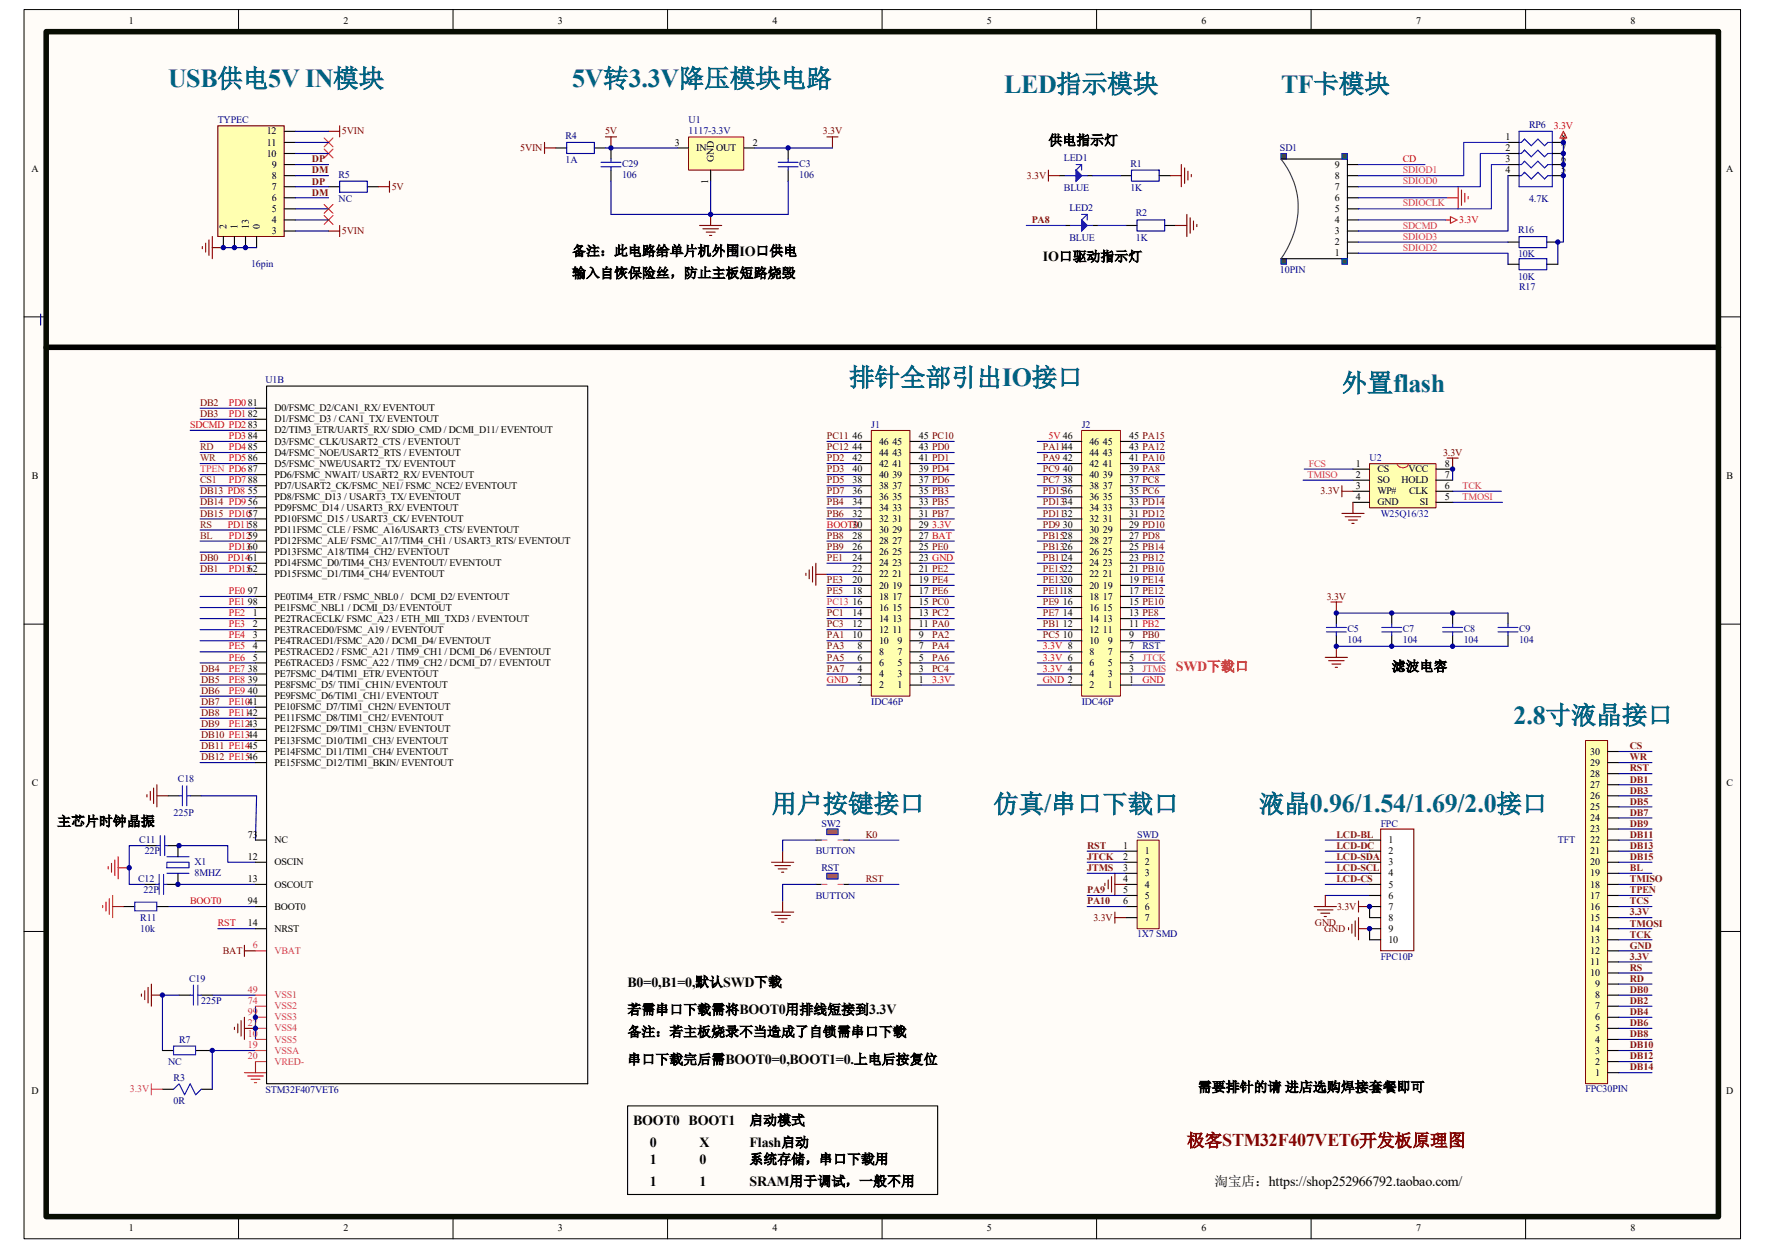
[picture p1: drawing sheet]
<svg xmlns="http://www.w3.org/2000/svg" width="297mm" height="210mm" viewBox="0 0 297 210" stroke-linecap="round" stroke-linejoin="round" font-family="sans-serif">
<path d="M4.1 1.6h288.8v206.8h-288.8z" fill="#fffcf8"/>
<path d="M4 1.6h288.9v206.8h-288.9z" fill="none" stroke="#000" stroke-width=".17"/>
<path d="M7.8 5.4h281.4v199.3h-281.4z" fill="#fffcf8"/>
<g fill="none" stroke="#000" stroke-width=".17">
<path d="M7.8 5.3h281.4v199.4h-281.4zM40.1 1.6v3.7M76.2 1.6v3.7M112.3 1.6v3.7M148.4 1.6v3.7M184.5 1.6v3.7M220.6 1.6v3.7M256.7 1.6v3.7M4 53.3h3.8M289.2 53.3h3.7M4 105h3.8M289.2 105h3.7"/>
<path d="M4 156.7h3.8M289.2 156.7h3.7M40.1 204.7v3.7M76.2 204.7v3.7M112.3 204.7v3.7M148.4 204.7v3.7M184.5 204.7v3.7M220.6 204.7v3.7M256.7 204.7v3.7"/>
</g>
<path d="M57.2 30.5h4.6v1.9h-4.6zM6.8 52.8v1.9M7.8 53.8v1.8" fill="none" stroke="#000080" stroke-width=".19"/>
<path d="M7.8 58.4h281.4" fill="none" stroke="#000" stroke-width=".93"/>
<path d="M7.8 5.3h281.4v199.4h-281.4z" fill="none" stroke="#080d02" stroke-width=".93"/>
<path d="M55.3 31.4h1.9M61.8 31.4h1.9" fill="none" stroke="#000" stroke-width=".19"/>
<path d="M55.3 38.9h1.9M57.2 37.9v1.9" fill="none" stroke="#800000" stroke-width=".19"/>
<path d="M36.7 21.2h11.1v18.6h-11.1z" fill-rule="evenodd" fill="#ffffb0" stroke="#800000" stroke-width=".19"/>
<g fill="none" stroke="#000" stroke-width=".19">
<path d="M37.6 39.8v1.9M39.4 39.8v1.9M41.3 39.8v1.9M43.2 39.8v1.9M47.8 38.9h1.9M47.8 37h1.9M47.8 35.1h1.9M47.8 33.3h1.9M47.8 31.4h1.9M47.8 29.6h1.9M47.8 27.7h1.9M47.8 25.8h1.9"/>
<path d="M47.8 24h1.9M47.8 22.1h1.9"/>
</g>
<path d="M35.7 39.8v3.7M55.3 22.1h1.9M57.2 21.2v1.8M63.7 31.4h1.8M65.5 30.5v1.9M34 41.5v.4M34.6 40.9v1.5M35.2 40.4v2.6M35.7 41.7h1.9" fill="none" stroke="#800000" stroke-width=".19"/>
<path d="M54.5 36.3l1.5 1.5M54.5 34.4l1.5 1.5M54.5 25.1l1.5 1.5M54.5 23.2l1.5 1.5M56 36.3l-1.5 1.5M56 34.4l-1.5 1.5M56 25.1l-1.5 1.5M56 23.2l-1.5 1.5" fill="none" stroke="#f00" stroke-width=".17"/>
<path d="M49.7 22.1h5.6M49.7 24h5.6M49.7 25.8h5.6M49.7 27.7h5.6M49.7 29.6h5.6M49.7 31.4h5.6M49.7 33.3h5.6M49.7 35.1h5.6M49.7 37h5.6M49.7 38.9h5.6M37.6 41.7h5.6" fill="none" stroke="#000080" stroke-width=".19"/>
<path d="M115.9 23.1h9.3v5.5h-9.3z" fill="#ffffb0"/>
<path d="M115.9 23.1h9.3v5.5h-9.3z" fill="none" stroke="#800000" stroke-width=".17"/>
<g fill="none" stroke="#000" stroke-width=".19">
<path d="M93.5 24.9h1.9M100 24.9h1.9M102.8 24.9v1.9M102.8 28.6v1.9M114 24.9h1.9M119.6 28.6v1.9M125.2 24.9h1.8M132.6 24.9v1.9M132.6 28.6v1.9M178.3 29.6h.9M179.2 37.9h.9M182.9 29.6h1"/>
<path d="M183.9 37.9h.9M188.5 29.6h1.9M189.5 37.9h1.8M195.1 29.6h1.8M196 37.9h1.8M105.6 186.1h52.2v14.9h-52.2z"/>
</g>
<g fill="none" stroke="#00f" stroke-width=".19">
<path d="M101.1 28.1h3.4M101.1 27.3h3.4M101.9 24.9h12.1M102.8 26.8v.5M102.8 28.1v.5M102.8 30.5v5.6M127 24.9h13.1M130.9 28.1h3.4M130.9 27.3h3.4M132.6 26.8v.5M132.6 28.1v.5M132.6 30.5v5.6"/>
<path d="M172.7 37.9h6.5M179.2 29.6h3.7M180.1 37.9h3.8M181.1 28.6l.9 1-.9 .9zM181.1 27.7h.9l-.9 .9M182 37l.9 .9-.9 1zM182 36.1h.9l-.9 .9M182 27.7v.9M182.9 36.1v.9M183.9 29.6h4.6M184.8 37.9h4.7"/>
</g>
<g fill="none" stroke="#800000" stroke-width=".19">
<path d="M91.6 24v1.8M91.6 24.9h1.9M101.9 23h1.8M102.8 23v1.9M117.7 37.9h3.7M118.3 38.5h2.6M118.8 39.1h1.5M119.4 39.6h.4M119.6 36.1v1.8M139.1 23h1.9M140.1 23v1.9M176.4 29.6h1.9"/>
<path d="M176.4 28.6v1.9M196.9 29.6h1.9M197.8 37.9h1.9M198.8 27.7v3.7M199.3 28.3v2.6M199.7 36.1v3.7M199.9 28.8v1.5M200.3 36.6v2.6M200.5 29.4v.3M200.8 37.2v1.5M201.4 37.8v.3"/>
</g>
<path d="M95.4 24h4.6v1.8h-4.6zM102.8 36.1h29.8M119.6 30.5v5.6M190.4 28.6h4.7v1.9h-4.7zM191.3 37h4.7v1.9h-4.7z" fill="none" stroke="#000080" stroke-width=".19"/>
<g fill="#00f" stroke="#00f" stroke-width=".17">
<path d="M182 37l.9 .9-.9 1z"/>
<path d="M181.1 28.6l.9 1-.9 .9z"/>
</g>
<path d="M266.8 124.6h3.7v57.8h-3.7z" fill="#ffffb0"/>
<path d="M266.8 124.6h3.7v57.8h-3.7z" fill="none" stroke="#800000" stroke-width=".17"/>
<g fill="none" stroke="#000" stroke-width=".19">
<path d="M270.5 139.5h1.9M270.5 137.6h1.9M270.5 135.8h1.9M270.5 133.9h1.9M270.5 132h1.9M270.5 130.2h1.9M270.5 128.3h1.9M270.5 126.5h1.9M270.5 160h1.9M270.5 158.1h1.9M270.5 156.3h1.9M270.5 154.4h1.9"/>
<path d="M270.5 152.5h1.9M270.5 150.7h1.9M270.5 148.8h1.9M270.5 147h1.9M270.5 145.1h1.9M270.5 143.2h1.9M270.5 141.4h1.9M270.5 178.6h1.9M270.5 176.8h1.9M270.5 174.9h1.9M270.5 173h1.9M270.5 171.2h1.9"/>
<path d="M270.5 169.3h1.9M270.5 167.5h1.9M270.5 165.6h1.9M270.5 163.7h1.9M270.5 161.9h1.9M270.5 180.5h1.9"/>
</g>
<g fill="none" stroke="#000080" stroke-width=".19">
<path d="M272.4 139.5h5.6M272.4 137.6h5.6M272.4 135.8h5.6M272.4 133.9h5.6M272.4 132h5.6M272.4 130.2h5.6M272.4 128.3h5.6M272.4 126.5h5.6M272.4 160h5.6M272.4 158.1h5.6M272.4 156.3h5.6M272.4 154.4h5.6"/>
<path d="M272.4 152.5h5.6M272.4 150.7h5.6M272.4 148.8h5.6M272.4 147h5.6M272.4 145.1h5.6M272.4 143.2h5.6M272.4 141.4h5.6M272.4 178.6h5.6M272.4 176.8h5.6M272.4 174.9h5.6M272.4 173h5.6M272.4 171.2h5.6"/>
<path d="M272.4 169.3h5.6M272.4 167.5h5.6M272.4 165.6h5.6M272.4 163.7h5.6M272.4 161.9h5.6M272.4 180.5h5.6"/>
</g>
<g fill="#00bf00" stroke="#00f" stroke-width=".17">
<path d="M215.6 25.8h.9v1h-.9z" fill-rule="evenodd"/>
<path d="M215.6 43.5h.9v1h-.9z" fill-rule="evenodd"/>
</g>
<path d="M215.6 26.8h11.1v16.7h-11.1M226.7 38.9h1.9M226.7 37h1.9M226.7 35.1h1.9M226.7 33.3h1.9M226.7 31.4h1.9M226.7 29.6h1.9M226.7 27.7h1.9M226.7 42.6h1.9M226.7 40.7h1.9" fill="none" stroke="#000" stroke-width=".19"/>
<path d="M215.6 26.8a13.7 13.7 0 0 1 .5 15.9l-.5 .8" fill="none" stroke="#323543" stroke-width=".19"/>
<g fill="#00bf00" stroke="#00f" stroke-width=".17">
<path d="M225.8 43.5h.9v1h-.9z" fill-rule="evenodd"/>
<path d="M225.8 25.8h.9v1h-.9z" fill-rule="evenodd"/>
</g>
<path d="M224.9 103.2v1.8M224.9 106.9v1.9M234.2 103.2v1.8M234.2 106.9v1.9M244.4 103.2v1.8M244.4 106.9v1.9M253.8 103.2v1.8M253.8 106.9v1.9" fill="none" stroke="#000" stroke-width=".19"/>
<g fill="none" stroke="#00f" stroke-width=".19">
<path d="M223.2 106.3h3.3M223.2 105.6h3.3M224.9 105v.6M224.9 106.3v.6M224.9 103.2h28.9M224.9 108.8h28.9M232.5 106.3h3.4M232.5 105.6h3.4M234.2 105v.6M234.2 106.3v.6M242.8 106.3h3.3M242.8 105.6h3.3"/>
<path d="M244.4 105v.6M244.4 106.3v.6M252.1 106.3h3.3M252.1 105.6h3.3M253.8 105v.6M253.8 106.3v.6"/>
</g>
<path d="M135.6 96.5v.3M136.2 95.9v1.5M136.7 95.3v2.6M137.3 94.8v3.7M137.3 96.6h1.8M223 110.6h3.7M223.6 111.2h2.6M223.9 101.3h1.9M224.1 111.7h1.5M224.7 112.3h.4M224.9 101.3v1.9M224.9 108.8v1.8" fill="none" stroke="#800000" stroke-width=".19"/>
<path d="M146.6 72.5h6.5v44.6h-6.5z" fill="#ffffb0"/>
<path d="M146.6 72.4h6.5v44.7h-6.5z" fill="none" stroke="#800000" stroke-width=".17"/>
<g fill="none" stroke="#000" stroke-width=".19">
<path d="M144.7 79.9h1.9M144.7 78h1.9M144.7 76.1h1.9M144.7 74.3h1.9M153.1 79.9h1.9M153.1 78h1.9M153.1 76.1h1.9M153.1 74.3h1.9M144.7 98.5h1.9M144.7 96.6h1.9M144.7 94.8h1.9M144.7 92.9h1.9"/>
<path d="M144.7 91.1h1.9M144.7 89.2h1.9M144.7 87.3h1.9M144.7 85.5h1.9M144.7 83.6h1.9M144.7 81.7h1.9M153.1 98.5h1.9M153.1 96.6h1.9M153.1 94.8h1.9M153.1 92.9h1.9M153.1 91.1h1.9M153.1 89.2h1.9"/>
<path d="M153.1 87.3h1.9M153.1 85.5h1.9M153.1 83.6h1.9M153.1 81.7h1.9M144.7 115.3h1.9M144.7 113.4h1.9M144.7 111.5h1.9M144.7 109.7h1.9M144.7 107.8h1.9M144.7 106h1.9M144.7 104.1h1.9M144.7 102.2h1.9"/>
<path d="M144.7 100.4h1.9M153.1 115.3h1.9M153.1 113.4h1.9M153.1 111.5h1.9M153.1 109.7h1.9M153.1 107.8h1.9M153.1 106h1.9M153.1 104.1h1.9M153.1 102.2h1.9M153.1 100.4h1.9"/>
</g>
<path d="M182 72.5h6.5v44.6h-6.5z" fill="#ffffb0"/>
<path d="M182 72.4h6.5v44.7h-6.5z" fill="none" stroke="#800000" stroke-width=".17"/>
<g fill="none" stroke="#000" stroke-width=".19">
<path d="M180.1 79.9h1.9M180.1 78h1.9M180.1 76.1h1.9M180.1 74.3h1.9M188.5 79.9h1.9M188.5 78h1.9M188.5 76.1h1.9M188.5 74.3h1.9M180.1 98.5h1.9M180.1 96.6h1.9M180.1 94.8h1.9M180.1 92.9h1.9"/>
<path d="M180.1 91.1h1.9M180.1 89.2h1.9M180.1 87.3h1.9M180.1 85.5h1.9M180.1 83.6h1.9M180.1 81.7h1.9M188.5 98.5h1.9M188.5 96.6h1.9M188.5 94.8h1.9M188.5 92.9h1.9M188.5 91.1h1.9M188.5 89.2h1.9"/>
<path d="M188.5 87.3h1.9M188.5 85.5h1.9M188.5 83.6h1.9M188.5 81.7h1.9M180.1 115.3h1.9M180.1 113.4h1.9M180.1 111.5h1.9M180.1 109.7h1.9M180.1 107.8h1.9M180.1 106h1.9M180.1 104.1h1.9M180.1 102.2h1.9"/>
<path d="M180.1 100.4h1.9M188.5 115.3h1.9M188.5 113.4h1.9M188.5 111.5h1.9M188.5 109.7h1.9M188.5 107.8h1.9M188.5 106h1.9M188.5 104.1h1.9M188.5 102.2h1.9M188.5 100.4h1.9"/>
</g>
<g fill="none" stroke="#000080" stroke-width=".19">
<path d="M139.1 78h5.6M139.1 79.9h5.6M139.1 74.3h5.6M139.1 76.1h5.6M155 78h5.6M155 79.9h5.6M155 74.3h5.6M155 76.1h5.6M174.6 78h5.5M174.6 79.9h5.5M174.6 74.3h5.5M174.6 76.1h5.5"/>
<path d="M190.4 78h5.6M190.4 79.9h5.6M190.4 74.3h5.6M190.4 76.1h5.6M139.1 85.5h5.6M139.1 91.1h5.6M139.1 89.2h5.6M139.1 87.3h5.6M139.1 98.5h5.6M139.1 96.6h5.6M139.1 94.8h5.6M139.1 92.9h5.6"/>
<path d="M139.1 83.6h5.6M139.1 81.7h5.6M155 85.5h5.6M155 91.1h5.6M155 89.2h5.6M155 87.3h5.6M155 98.5h5.6M155 96.6h5.6M155 94.8h5.6M155 92.9h5.6M155 83.6h5.6M155 81.7h5.6"/>
<path d="M174.6 85.5h5.5M174.6 91.1h5.5M174.6 89.2h5.5M174.6 87.3h5.5M174.6 98.5h5.5M174.6 96.6h5.5M174.6 94.8h5.5M174.6 92.9h5.5M174.6 83.6h5.5M174.6 81.7h5.5M190.4 85.5h5.6M190.4 91.1h5.6"/>
<path d="M190.4 89.2h5.6M190.4 87.3h5.6M190.4 98.5h5.6M190.4 96.6h5.6M190.4 94.8h5.6M190.4 92.9h5.6M190.4 83.6h5.6M190.4 81.7h5.6M139.1 111.5h5.6M139.1 109.7h5.6M139.1 113.4h5.6M139.1 115.3h5.6"/>
<path d="M139.1 100.4h5.6M139.1 102.2h5.6M139.1 107.8h5.6M139.1 106h5.6M139.1 104.1h5.6M155 111.5h5.6M155 109.7h5.6M155 113.4h5.6M155 115.3h5.6M155 100.4h5.6M155 102.2h5.6M155 107.8h5.6"/>
<path d="M155 106h5.6M155 104.1h5.6M174.6 111.5h5.5M174.6 109.7h5.5M174.6 113.4h5.5M174.6 115.3h5.5M174.6 100.4h5.5M174.6 102.2h5.5M174.6 107.8h5.5M174.6 106h5.5M174.6 104.1h5.5M190.4 111.5h5.6"/>
<path d="M190.4 109.7h5.6M190.4 113.4h5.6M190.4 115.3h5.6M190.4 100.4h5.6M190.4 102.2h5.6M190.4 107.8h5.6M190.4 106h5.6M190.4 104.1h5.6"/>
</g>
<path d="M139.1 139.5h1.9v.9h-1.9z" fill="none" stroke="#bf00bf" stroke-width=".19"/>
<path d="M139.1 139.5h1.9v.9h-1.9z" fill-rule="evenodd" fill="#bfbf00" stroke="#00f" stroke-width=".17"/>
<path d="M137.3 141.4h.9M141.9 141.4h1" fill="none" stroke="#000" stroke-width=".19"/>
<path d="M138.2 141.4h.9M139.1 147h1.9v.9h-1.9zM141 141.4h.9" fill="none" stroke="#bf00bf" stroke-width=".19"/>
<path d="M129.8 145.1h3.8M130.4 145.7h2.6M130.9 146.2h1.5M131.5 146.8h.4M131.7 143.2v1.9" fill="none" stroke="#800000" stroke-width=".19"/>
<path d="M142.9 141.4h8.4" fill="none" stroke="#00f" stroke-width=".19"/>
<path d="M137.3 141.4h-5.6v1.8" fill="none" stroke="#000080" stroke-width=".19"/>
<path d="M139.1 147h1.9v.9h-1.9z" fill-rule="evenodd" fill="#bfbf00" stroke="#00f" stroke-width=".17"/>
<path d="M253.8 24h1.8M253.8 25.8h1.8M253.8 27.7h1.8M253.8 29.6h1.8M261.2 24h1.9M261.2 25.8h1.9M261.2 27.7h1.9M261.2 29.6h1.9M137.3 148.8h.9M141.9 148.8h1" fill="none" stroke="#000" stroke-width=".19"/>
<path d="M138.2 148.8h.9M141 148.8h.9" fill="none" stroke="#bf00bf" stroke-width=".19"/>
<path d="M129.8 153.5h3.8M130.4 154h2.6M130.9 154.6h1.5M131.5 155.2h.4M131.7 151.6v1.9" fill="none" stroke="#800000" stroke-width=".19"/>
<g fill="none" stroke="#00f" stroke-width=".19">
<path d="M228.6 27.7h11.2M228.6 33.3h14.9M228.6 37h14.7M253.8 24h-7.5v5.6h-17.7M253.8 25.8h-4.7v5.6h-20.5M253.8 27.7h-2.8v7.4h-22.4M253.8 29.6v9.3h-25.2M255.6 24h.4l.6-.6 1.1 1.1 1.1-1.1 1.1 1.1 .6-.5h.7M255.6 25.8h.4l.6-.5 1.1 1.1 1.1-1.1 1.1 1.1 .6-.6h.7M255.6 27.7h.4l.6-.6 1.1 1.2 1.1-1.2 1.1 1.2 .6-.6h.7M255.6 29.6h.4l.6-.6 1.1 1.1 1.1-1.1 1.1 1.1 .6-.5h.7M255.6 22.1h5.6v9.3h-5.6z"/>
<path d="M228.6 42.6h25.2v1.9M228.6 40.7h25.2M142.9 148.8h8.4"/>
</g>
<path d="M263.1 24v16.7h-1v3.8M137.3 148.8h-5.6v2.8" fill="none" stroke="#000080" stroke-width=".19"/>
<path d="M243.3 37h.8M243.5 33.3h1.9M244.1 36.5l1.1 .5-1.1 .6zM245.4 31.4v3.7M245.9 32v2.6M246.5 32.5v1.5M247 33.1v.4M263.1 22.1l.5 1.1h-1.1zM263.1 23.2v.8" fill="none" stroke="#f00" stroke-width=".19"/>
<path d="M230.5 78h11.1v7.4h-11.1z" fill="#ffffb0"/>
<path d="M230.5 78h11.1v7.4h-11.1z" fill="none" stroke="#800000" stroke-width=".17"/>
<g fill="none" stroke="#000" stroke-width=".19">
<path d="M253.8 40.7h1.8M253.8 44.5h1.8M260.3 40.7h1.8M260.3 44.5h1.8M227.7 78.9h2.8M241.6 78.9h2.8M227.7 80.8h2.8M227.7 82.7h2.8M227.7 84.5h2.8M241.6 80.8h2.8M241.6 82.7h2.8M241.6 84.5h2.8"/>
<path d="M28.3 133.9h1.8M32 133.9h1.9M20.8 152.5h1.9M24.4 148.8h1.8M24.5 142.3h1.9M26.4 152.5h1.9M28.3 142.3h1.8M29.9 142.3v1.9M29.9 147v1.8h-1.8M27.3 176.8h1.9M30.1 167.5h1.9M32.9 176.8h2.8"/>
<path d="M33.9 167.5h1.8M27.3 183.3h1.9M33.9 183.3h1.8"/>
</g>
<g fill="none" stroke="#f00" stroke-width=".19">
<path d="M235.1 78a.97 .97 0 0 0 1 .7 .97 .97 0 0 0 .9-.7M17.3 152.4v.3M17.8 151.8v1.5M18.2 145.8v.4M18.4 151.2v2.6M18.8 145.3v1.5M19 150.7v3.7M19 152.5h1.8M19.3 144.7v2.6M19.9 144.2v3.7M19.9 146h1.8M43 178.6v1.9"/>
<path d="M41.1 180.5h3.8M41.7 181.1h2.6M42.2 181.6h1.5M42.8 182.2h.4"/>
</g>
<g fill="none" stroke="#800000" stroke-width=".19">
<path d="M243.5 77.1h1.9M244.4 77.1v1.8M225.8 81.7v1.9M225.8 82.7h1.9M225.8 86.4h3.7M226.4 87h2.6M226.9 87.5h1.5M227.5 88.1h.4M227.7 84.5v1.9M24.7 133.7v.4M25.3 133.2v1.5M25.8 132.6v2.6"/>
<path d="M26.4 132v3.8M26.4 133.9h1.9M41.1 159.1v1.8M41.1 160h1.9M185.9 148.6v.4M186.5 148.1v1.5M187 147.5v2.6M187.6 147v3.7M187.6 148.8h1.9M23.8 167.3v.3M24.4 166.7v1.5M24.9 166.1v2.7"/>
<path d="M25.5 165.6v3.7M25.5 167.5h1.8M39.4 172.9v.3M40 172.3v1.5M40.6 171.7v2.6M41.1 171.2v3.7M41.1 173h1.9"/>
</g>
<g fill="none" stroke="#000080" stroke-width=".19">
<path d="M255.6 39.8h4.7v1.9h-4.7zM255.6 43.5h4.7v1.9h-4.7zM32 72.4h11M33.7 68.7h9.3M33.7 70.6h9.3M33.7 74.3h9.3M33.7 76.1h9.3M33.7 78h9.3M33.7 79.9h9.3M219.5 78.9h8.2M244.4 78.9v1.9M33.7 81.7h9.3"/>
<path d="M33.7 83.6h9.3M33.7 85.5h9.3M33.7 87.3h9.3M33.7 89.2h9.3M33.7 91.1h9.3M33.7 92.9h9.3M33.7 94.8h9.3M33.7 96.6h9.3M219.3 80.8h8.4M244.4 82.7h8.2M244.4 84.5h8.4M33.7 100.4h9.3"/>
<path d="M33.7 102.2h9.3M33.7 104.1h9.3M33.7 106h9.3M33.7 107.8h9.3M33.7 109.7h9.3M33.7 111.5h9.3M33.7 113.4h9.3M33.7 115.3h9.3M33.7 117.1h9.3M33.7 119h9.3M33.7 120.9h9.3M33.7 122.7h9.3"/>
<path d="M33.7 124.6h9.3M33.7 126.5h9.3M33.7 128.3h9.3M33.9 133.9h9.3l-.2 7.5M24.5 142.3h-2.8v6.5h2.7M28.3 152.5h14.7M29.9 142.3h8.4v2.8h4.7M29.9 148.8h13.1M36.7 156.3h6.3M182.9 147h6.6M182.9 145.1h6.6M182.9 143.2h6.6"/>
<path d="M30.1 167.5h-2.8v9.3M35.7 167.5h7.3M43 176.8h-7.3v6.5M43 169.3v5.6"/>
</g>
<g fill="none" stroke="#00f" stroke-width=".19">
<path d="M30.1 133.9h.6M30.7 132.2v3.4M31.4 133.9h.6M31.4 132.2v3.4M22.7 151.8h3.7v1.5h-3.7zM26.2 148.8h.6M26.4 142.3h.6M26.8 147.1v3.4M27 140.6v3.4M27.5 148.8h.6M27.5 147.1v3.4M27.7 142.3h.6"/>
<path d="M27.7 140.6v3.4M28.1 145.1h3.7v.9h-3.7zM28.1 147h3.7M28.1 144.2h3.7M29.2 176h3.7v1.5h-3.7zM32 167.5h.6M32.6 165.8v3.3M33.3 167.5h.6M33.3 165.8v3.3M29.2 183.3l.9-.9 1 1.8 .9-1.8 .9 1.8 1-.9"/>
</g>
<path d="M25.5 182.4v1.8M25.5 183.3h1.8" fill="none" stroke="#da2467" stroke-width=".19"/>
<path d="M191.4 141.4h3.7v14.9h-3.7z" fill="#ffffb0"/>
<path d="M191.3 141.4h3.8v14.9h-3.8z" fill="none" stroke="#800000" stroke-width=".17"/>
<path d="M189.5 143.2h1.8M189.5 145.1h1.8M189.5 147h1.8M189.5 148.8h1.8M189.5 150.7h1.8M189.5 152.5h1.8M189.5 154.4h1.8" fill="none" stroke="#000" stroke-width=".19"/>
<path d="M182.9 150.7h6.6M182.9 152.5h6.6M223 150.7h7.5M223 148.8h7.5M223 147h7.5M223 145.1h7.5M223 143.2h7.5M223 141.4h7.5" fill="none" stroke="#000080" stroke-width=".19"/>
<path d="M221.1 152.5h3.8M221.7 153.1h2.6M222.3 153.7h1.5M222.8 154.2h.4M223 150.7v1.8M226.9 156.1v.4M227.5 155.5v1.5M228 155v2.6M228.6 151.6v1.9M228.6 154.4v3.7M228.6 152.5h1.9M228.6 156.3h1.9" fill="none" stroke="#800000" stroke-width=".19"/>
<path d="M232.3 139.5h5.6v20.5h-5.6z" fill-rule="evenodd" fill="#fff" stroke="#800000" stroke-width=".19"/>
<g fill="none" stroke="#000" stroke-width=".19">
<path d="M43 68.7h1.9M43 70.6h1.9M43 72.4h1.9M43 74.3h1.9M43 76.1h1.9M43 78h1.9M43 79.9h1.9M44.9 65h54v117.4h-54zM43 81.7h1.9M43 83.6h1.9M43 85.5h1.9M43 87.3h1.9"/>
<path d="M43 89.2h1.9M43 91.1h1.9M43 92.9h1.9M43 94.8h1.9M43 96.6h1.9M43 100.4h1.9M43 102.2h1.9M43 104.1h1.9M43 106h1.9M43 107.8h1.9M43 109.7h1.9M43 111.5h1.9"/>
<path d="M43 113.4h1.9M43 115.3h1.9M43 117.1h1.9M43 119h1.9M43 120.9h1.9M43 122.7h1.9M43 124.6h1.9M43 126.5h1.9M43 128.3h1.9M43 141.4h1.9M43 145.1h1.9M43 148.8h1.9"/>
<path d="M43 152.5h1.9M43 156.3h1.9M230.5 141.4h1.8M230.5 143.2h1.8M230.5 145.1h1.8M230.5 147h1.8M230.5 148.8h1.8M230.5 150.7h1.8M232.3 152.5h-1.8v1.9h1.8M232.3 156.3h-1.8v1.8h1.8"/>
</g>
<path d="M187.6 153.5v1.8M187.6 154.4h1.9" fill="none" stroke="#800000" stroke-width=".19"/>
<path d="M43 160h1.9M43 178.6h1.9M43 176.8h1.9M43 174.9h1.9M43 173h1.9M43 171.2h1.9M43 169.3h1.9M43 167.5h1.9" fill="none" stroke="#da2467" stroke-width=".19"/>
<g fill="#000080" stroke="#000080" stroke-width=".17">
<circle cx="21.7" cy="146" r=".36"/>
<circle cx="27.3" cy="167.4" r=".36"/>
<circle cx="29.9" cy="148.8" r=".36"/>
<circle cx="30.1" cy="142.3" r=".36"/>
<circle cx="35.7" cy="176.8" r=".36"/>
<circle cx="37.6" cy="41.7" r=".36"/>
<circle cx="39.4" cy="41.7" r=".36"/>
<circle cx="41.3" cy="41.7" r=".36"/>
<circle cx="43" cy="173" r=".36"/>
<circle cx="43" cy="171.2" r=".36"/>
<circle cx="102.8" cy="24.9" r=".36"/>
<circle cx="119.6" cy="36.1" r=".36"/>
<circle cx="132.6" cy="24.9" r=".36"/>
<circle cx="224.9" cy="108.7" r=".36"/>
<circle cx="224.9" cy="103.2" r=".36"/>
<circle cx="230.5" cy="156.3" r=".36"/>
<circle cx="230.5" cy="152.5" r=".36"/>
<circle cx="234.2" cy="108.7" r=".36"/>
<circle cx="234.2" cy="103.2" r=".36"/>
<circle cx="244.4" cy="108.7" r=".36"/>
<circle cx="244.4" cy="103.2" r=".36"/>
<circle cx="244.4" cy="78.9" r=".36"/>
<circle cx="262.1" cy="40.7" r=".36"/>
<circle cx="263.1" cy="29.5" r=".36"/>
<circle cx="263.1" cy="27.7" r=".36"/>
<circle cx="263.1" cy="25.8" r=".36"/>
<circle cx="263.1" cy="24" r=".36"/>
</g>
<g font-size="4.4" fill="#006281">
<text x="28.3" y="14.6">USB供电5V IN模块</text>
<text x="96.3" y="14.6">5V转3.3V降压模块电路</text>
<text x="169" y="15.6">LED指示模块</text>
<text x="215.6" y="15.6">TF卡模块</text>
<text x="254.7" y="121.8">2.8寸液晶接口</text>
</g>
<g font-size="4.3" fill="#006281">
<text x="142.9" y="65">排针全部引出IO接口</text>
<text x="225.8" y="65.9">外置flash</text>
<text x="129.8" y="136.7">用户按键接口</text>
<text x="167.1" y="136.7">仿真/串口下载口</text>
<text x="211.8" y="136.7">液晶0.96/1.54/1.69/2.0接口</text>
</g>
<text font-size="3" fill="#800000" x="199.7" y="192.9">极客STM32F407VET6开发板原理图</text>
<g font-size="2.4">
<text x="175.5" y="43.9">IO口驱动指示灯</text>
<text x="105.6" y="166">B0=0,B1=0,默认SWD下载</text>
<text x="106.5" y="189.3">BOOT0 BOOT1</text>
<text x="109.3" y="193">0</text>
<text x="109.3" y="195.8">1</text>
<text x="117.7" y="193">X</text>
<text x="117.7" y="195.8">0</text>
<text x="126.1" y="193">Flash启动</text>
<text x="109.3" y="199.6">1</text>
<text x="117.7" y="199.6">1</text>
<text x="126.1" y="199.6">SRAM用于调试，一般不用</text>
</g>
<text font-size="2.4" fill="#de4f16" x="197.9" y="112.9">SWD下载口</text>
<g font-size="2.3">
<text x="176.4" y="24.4">供电指示灯</text>
<text x="96.3" y="43">备注：此电路给单片机外围IO口供电</text>
<text x="96.3" y="46.7">输入自恢保险丝，防止主板短路烧毁</text>
<text x="234.2" y="112.9">滤波电容</text>
<text x="9.6" y="139">主芯片时钟晶振</text>
<text x="105.6" y="170.7">若需串口下载需将BOOT0用排线短接到3.3V</text>
<text x="105.6" y="174.4">备注：若主板烧录不当造成了自锁需串口下载</text>
<text x="105.6" y="179">串口下载完后需BOOT0=0,BOOT1=0.上电后按复位</text>
<text x="201.6" y="183.7">需要排针的请 进店选购焊接套餐即可</text>
<text x="126.1" y="189.3">启动模式</text>
<text x="126.1" y="195.8">系统存储，串口下载用</text>
<text x="204.4" y="199.5">淘宝店：https://shop252966792.taobao.com/</text>
</g>
<g font-size="1.7">
<text x="21.7" y="4">1</text>
<text x="57.8" y="4">2</text>
<text x="93.9" y="4">3</text>
<text x="130" y="4">4</text>
<text x="166.1" y="4">5</text>
<text x="202.2" y="4">6</text>
<text x="238.3" y="4">7</text>
<text x="274.4" y="4">8</text>
<text x="44.9" y="22.6">12</text>
<text x="253.3" y="23.6">1</text>
<text x="262.7" y="23.6">8</text>
<text x="5.3" y="28.9">A</text>
<text x="44.9" y="26.3">10</text>
<text x="44.9" y="24.5">11</text>
<text x="45.7" y="28.2">9</text>
<text x="113.5" y="24.5">3</text>
<text x="117.2" y="25.4">IN</text>
<text x="120.1" y="27.3" transform="rotate(-90 120.1 27.3)">GND</text>
<text x="120.5" y="25.4">OUT</text>
<text x="126.7" y="24.5">2</text>
<text x="224.6" y="28.2">9</text>
<text x="253.3" y="25.4">2</text>
<text x="253.3" y="27.3">3</text>
<text x="253.3" y="29.1">4</text>
<text x="262.7" y="25.4">7</text>
<text x="262.7" y="27.3">6</text>
<text x="262.7" y="29.1">5</text>
<text x="290.4" y="28.9">A</text>
<text x="45.7" y="35.7">5</text>
<text x="45.7" y="33.8">6</text>
<text x="45.7" y="31.9">7</text>
<text x="45.7" y="30.1">8</text>
<text x="119.2" y="30.9" transform="rotate(-90 119.2 30.9)">1</text>
<text x="224.6" y="35.7">5</text>
<text x="224.6" y="33.8">6</text>
<text x="224.6" y="31.9">7</text>
<text x="224.6" y="30.1">8</text>
<text x="38.1" y="38.5" transform="rotate(-90 38.1 38.5)">2</text>
<text x="40" y="38.5" transform="rotate(-90 40 38.5)">1</text>
<text x="41.8" y="38.5" transform="rotate(-90 41.8 38.5)">13</text>
<text x="43.7" y="38.5" transform="rotate(-90 43.7 38.5)">0</text>
<text x="45.7" y="39.4">3</text>
<text x="45.7" y="37.5">4</text>
<text x="224.6" y="41.3">2</text>
<text x="224.6" y="39.4">3</text>
<text x="224.6" y="37.5">4</text>
<text x="224.6" y="43.1">1</text>
<text x="46.2" y="69.2">D0/FSMC_D2/CAN1_RX/ EVENTOUT</text>
<text x="46.2" y="71.1">D1/FSMC_D3 / CAN1_TX/ EVENTOUT</text>
<text x="46.2" y="72.9">D2/TIM3_ETR/UART5_RX/ SDIO_CMD / DCMI_D11/ EVENTOUT</text>
<text x="46.2" y="74.8">D3/FSMC_CLK/USART2_CTS / EVENTOUT</text>
<text x="46.2" y="76.7">D4/FSMC_NOE/USART2_RTS / EVENTOUT</text>
<text x="143.5" y="77.6">42</text>
<text x="143.5" y="75.7">44</text>
<text x="143.5" y="73.9">46</text>
<text x="147.9" y="76.7">44</text>
<text x="147.9" y="74.8">46</text>
<text x="150.2" y="76.7">43</text>
<text x="150.2" y="74.8">45</text>
<text x="154.6" y="77.6">41 PD1</text>
<text x="154.6" y="75.7">43 PD0</text>
<text x="154.6" y="73.9">45 PC10</text>
<text x="178.9" y="77.6">42</text>
<text x="183.3" y="76.7">44</text>
<text x="183.3" y="74.8">46</text>
<text x="185.6" y="76.7">43</text>
<text x="185.6" y="74.8">45</text>
<text x="190" y="77.6">41 PA10</text>
<text x="190" y="75.7">43 PA12</text>
<text x="190" y="73.9">45 PA15</text>
<text x="5.4" y="80.6">B</text>
<text x="41.7" y="83.2">55</text>
<text x="46.2" y="78.5">D5/FSMC_NWE/USART2_TX/ EVENTOUT</text>
<text x="46.2" y="80.4">PD6/FSMC_NWAIT/ USART2_RX/ EVENTOUT</text>
<text x="46.2" y="82.3">PD7/USART2_CK/FSMC_NE1/ FSMC_NCE2/ EVENTOUT</text>
<text x="143.5" y="83.2">36</text>
<text x="143.5" y="81.3">38</text>
<text x="143.5" y="79.5">40</text>
<text x="147.9" y="82.3">38</text>
<text x="147.9" y="80.4">40</text>
<text x="147.9" y="78.5">42</text>
<text x="150.2" y="82.3">37</text>
<text x="150.2" y="80.4">39</text>
<text x="150.2" y="78.5">41</text>
<text x="154.6" y="83.2">35 PB3</text>
<text x="154.6" y="81.3">37 PD6</text>
<text x="154.6" y="79.5">39 PD4</text>
<text x="178.9" y="81.3">38</text>
<text x="178.9" y="79.5">40</text>
<text x="183.3" y="82.3">38</text>
<text x="183.3" y="80.4">40</text>
<text x="183.3" y="78.5">42</text>
<text x="185.6" y="82.3">37</text>
<text x="185.6" y="80.4">39</text>
<text x="185.6" y="78.5">41</text>
<text x="190" y="83.2">35 PC6</text>
<text x="190" y="81.3">37 PC8</text>
<text x="190" y="79.5">39 PA8</text>
<text x="228.2" y="78.5">1</text>
<text x="228.2" y="80.4">2</text>
<text x="228.2" y="82.3">3</text>
<text x="231.8" y="79.5">CS</text>
<text x="231.8" y="81.3">SO</text>
<text x="231.8" y="83.2">WP#</text>
<text x="235.8" y="81.3">HOLD</text>
<text x="237" y="79.5">VCC</text>
<text x="237.1" y="83.2">CLK</text>
<text x="243.1" y="82.3">6</text>
<text x="243.1" y="80.4">7</text>
<text x="243.1" y="78.5">8</text>
<text x="290.5" y="80.6">B</text>
<text x="46.2" y="84.1">PD8/FSMC_D13 / USART3_TX/ EVENTOUT</text>
<text x="46.2" y="86">PD9FSMC_D14 / USART3_RX/ EVENTOUT</text>
<text x="46.2" y="87.9">PD10FSMC_D15 / USART3_CK/ EVENTOUT</text>
<text x="46.2" y="89.7">PD11FSMC_CLE / FSMC_A16/USART3_CTS/ EVENTOUT</text>
<text x="143.5" y="88.8">30</text>
<text x="143.5" y="86.9">32</text>
<text x="143.5" y="85">34</text>
<text x="147.9" y="89.7">30</text>
<text x="147.9" y="87.9">32</text>
<text x="147.9" y="86">34</text>
<text x="147.9" y="84.1">36</text>
<text x="150.2" y="89.7">29</text>
<text x="150.2" y="87.9">31</text>
<text x="150.2" y="86">33</text>
<text x="150.2" y="84.1">35</text>
<text x="154.6" y="88.8">29</text>
<text x="154.6" y="86.9">31 PB7</text>
<text x="154.6" y="85">33 PB5</text>
<text x="178.9" y="88.8">30</text>
<text x="183.3" y="89.7">30</text>
<text x="183.3" y="87.9">32</text>
<text x="183.3" y="86">34</text>
<text x="183.3" y="84.1">36</text>
<text x="185.6" y="89.7">29</text>
<text x="185.6" y="87.9">31</text>
<text x="185.6" y="86">33</text>
<text x="185.6" y="84.1">35</text>
<text x="190" y="88.8">29 PD10</text>
<text x="190" y="86.9">31 PD12</text>
<text x="190" y="85">33 PD14</text>
<text x="228.2" y="84.1">4</text>
<text x="231.8" y="85">GND</text>
<text x="238.9" y="85">SI</text>
<text x="243.1" y="84.1">5</text>
<text x="46.2" y="91.6">PD12FSMC_ALE/ FSMC_A17/TIM4_CH1 / USART3_RTS/ EVENTOUT</text>
<text x="46.2" y="93.4">PD13FSMC_A18/TIM4_CH2/ EVENTOUT</text>
<text x="46.2" y="95.3">PD14FSMC_D0/TIM4_CH3/ EVENTOUT/ EVENTOUT</text>
<text x="143.5" y="94.4">24</text>
<text x="143.5" y="92.5">26</text>
<text x="143.5" y="90.7">28</text>
<text x="147.9" y="95.3">24</text>
<text x="147.9" y="93.4">26</text>
<text x="147.9" y="91.6">28</text>
<text x="150.2" y="95.3">23</text>
<text x="150.2" y="93.4">25</text>
<text x="150.2" y="91.6">27</text>
<text x="154.6" y="94.4">23 GND</text>
<text x="154.6" y="92.5">25 PE0</text>
<text x="154.6" y="90.7">27 BAT</text>
<text x="183.3" y="95.3">24</text>
<text x="183.3" y="93.4">26</text>
<text x="183.3" y="91.6">28</text>
<text x="185.6" y="95.3">23</text>
<text x="185.6" y="93.4">25</text>
<text x="185.6" y="91.6">27</text>
<text x="190" y="94.4">23 PB12</text>
<text x="190" y="92.5">25 PB14</text>
<text x="190" y="90.7">27 PD8</text>
<text x="41.7" y="100">97</text>
<text x="41.7" y="101.8">98</text>
<text x="46.2" y="97.2">PD15FSMC_D1/TIM4_CH4/ EVENTOUT</text>
<text x="46.2" y="100.9">PE0TIM4_ETR / FSMC_NBL0 /</text>
<text x="69.1" y="100.9">DCMI_D2/ EVENTOUT</text>
<text x="143.5" y="101.8">16</text>
<text x="143.5" y="100">18</text>
<text x="143.5" y="98.1">20</text>
<text x="143.5" y="96.2">22</text>
<text x="147.9" y="100.9">18</text>
<text x="147.9" y="99">20</text>
<text x="147.9" y="97.2">22</text>
<text x="150.2" y="100.9">17</text>
<text x="150.2" y="99">19</text>
<text x="150.2" y="97.2">21</text>
<text x="154.6" y="101.8">15 PC0</text>
<text x="154.6" y="100">17 PE6</text>
<text x="154.6" y="98.1">19 PE4</text>
<text x="154.6" y="96.2">21 PE2</text>
<text x="178.9" y="101.8">16</text>
<text x="183.3" y="100.9">18</text>
<text x="183.3" y="99">20</text>
<text x="183.3" y="97.2">22</text>
<text x="185.6" y="100.9">17</text>
<text x="185.6" y="99">19</text>
<text x="185.6" y="97.2">21</text>
<text x="190" y="101.8">15 PE10</text>
<text x="190" y="100">17 PE12</text>
<text x="190" y="98.1">19 PE14</text>
<text x="190" y="96.2">21 PB10</text>
<text x="42.5" y="103.7">1</text>
<text x="42.5" y="105.6">2</text>
<text x="42.5" y="107.4">3</text>
<text x="46.2" y="102.8">PE1FSMC_NBL1 / DCMI_D3/ EVENTOUT</text>
<text x="46.2" y="104.6">PE2TRACECLK/ FSMC_A23 / ETH_MII_TXD3 / EVENTOUT</text>
<text x="46.2" y="106.5">PE3TRACED0/FSMC_A19 / EVENTOUT</text>
<text x="143.5" y="107.4">10</text>
<text x="143.5" y="105.6">12</text>
<text x="143.5" y="103.7">14</text>
<text x="147.9" y="106.5">12</text>
<text x="147.9" y="104.6">14</text>
<text x="147.9" y="102.8">16</text>
<text x="150.2" y="106.5">11</text>
<text x="150.2" y="104.6">13</text>
<text x="150.2" y="102.8">15</text>
<text x="154.6" y="107.4">9</text>
<text x="154.6" y="105.6">11 PA0</text>
<text x="154.6" y="103.7">13 PC2</text>
<text x="178.9" y="107.4">10</text>
<text x="178.9" y="105.6">12</text>
<text x="178.9" y="103.7">14</text>
<text x="183.3" y="106.5">12</text>
<text x="183.3" y="104.6">14</text>
<text x="183.3" y="102.8">16</text>
<text x="185.6" y="106.5">11</text>
<text x="185.6" y="104.6">13</text>
<text x="185.6" y="102.8">15</text>
<text x="190" y="107.4">9</text>
<text x="190" y="105.6">11 PB2</text>
<text x="190" y="103.7">13 PE8</text>
<text x="41.7" y="113">38</text>
<text x="42.5" y="109.3">4</text>
<text x="42.5" y="111.1">5</text>
<text x="46.2" y="108.4">PE4TRACED1/FSMC_A20 / DCMI_D4/ EVENTOUT</text>
<text x="46.2" y="110.2">PE5TRACED2 / FSMC_A21 / TIM9_CH1 / DCMI_D6 / EVENTOUT</text>
<text x="46.2" y="112.1">PE6TRACED3 / FSMC_A22 / TIM9_CH2 / DCMI_D7 / EVENTOUT</text>
<text x="46.2" y="113.9">PE7FSMC_D4/TIM1_ETR/ EVENTOUT</text>
<text x="144.3" y="113">4</text>
<text x="144.3" y="111.1">6</text>
<text x="144.3" y="109.3">8</text>
<text x="147.9" y="113.9">4</text>
<text x="147.9" y="112.1">6</text>
<text x="147.9" y="110.2">8</text>
<text x="147.9" y="108.4">10</text>
<text x="151" y="113.9">3</text>
<text x="151" y="112.1">5</text>
<text x="151" y="110.2">7</text>
<text x="151" y="108.4">9</text>
<text x="154.6" y="113">3</text>
<text x="154.6" y="111.1">5</text>
<text x="154.6" y="109.3">7</text>
<text x="183.3" y="113.9">4</text>
<text x="183.3" y="112.1">6</text>
<text x="183.3" y="110.2">8</text>
<text x="183.3" y="108.4">10</text>
<text x="186.4" y="113.9">3</text>
<text x="186.4" y="112.1">5</text>
<text x="186.4" y="110.2">7</text>
<text x="186.4" y="108.4">9</text>
<text x="190" y="113">3</text>
<text x="190" y="111.1">5</text>
<text x="190" y="109.3">7</text>
<text x="41.7" y="114.9">39</text>
<text x="41.7" y="116.7">40</text>
<text x="46.2" y="115.8">PE8FSMC_D5/ TIM1_CH1N/ EVENTOUT</text>
<text x="46.2" y="117.7">PE9FSMC_D6/TIM1_CH1/ EVENTOUT</text>
<text x="46.2" y="119.5">PE10FSMC_D7/TIM1_CH2N/ EVENTOUT</text>
<text x="144.3" y="114.9">2</text>
<text x="147.9" y="115.8">2</text>
<text x="151" y="115.8">1</text>
<text x="154.6" y="114.9">1</text>
<text x="183.3" y="115.8">2</text>
<text x="186.4" y="115.8">1</text>
<text x="190" y="114.9">1</text>
<text x="46.2" y="121.4">PE11FSMC_D8/TIM1_CH2/ EVENTOUT</text>
<text x="46.2" y="123.3">PE12FSMC_D9/TIM1_CH3N/ EVENTOUT</text>
<text x="46.2" y="125.1">PE13FSMC_D10/TIM1_CH3/ EVENTOUT</text>
<text x="46.2" y="127">PE14FSMC_D11/TIM1_CH4/ EVENTOUT</text>
<text x="46.2" y="128.8">PE15FSMC_D12/TIM1_BKIN/ EVENTOUT</text>
<text x="267.6" y="130.7">28</text>
<text x="267.6" y="128.8">29</text>
<text x="267.6" y="127">30</text>
<text x="5.4" y="132.3">C</text>
<text x="267.6" y="136.3">25</text>
<text x="267.6" y="134.4">26</text>
<text x="267.6" y="132.6">27</text>
<text x="290.5" y="132.3">C</text>
<text x="41.7" y="141">73</text>
<text x="46.2" y="141.9">NC</text>
<text x="189" y="142.8">1</text>
<text x="192.6" y="143.8">1</text>
<text x="233.6" y="141.9">1</text>
<text x="233.6" y="143.8">2</text>
<text x="267.6" y="143.8">21</text>
<text x="267.6" y="141.9">22</text>
<text x="267.6" y="140">23</text>
<text x="267.6" y="138.2">24</text>
<text x="41.7" y="148.4">13</text>
<text x="41.7" y="144.7">12</text>
<text x="46.2" y="149.4">OSCOUT</text>
<text x="46.2" y="145.6">OSCIN</text>
<text x="189" y="144.7">2</text>
<text x="189" y="146.6">3</text>
<text x="189" y="148.4">4</text>
<text x="192.6" y="145.6">2</text>
<text x="192.6" y="147.5">3</text>
<text x="192.6" y="149.4">4</text>
<text x="233.6" y="145.6">3</text>
<text x="233.6" y="147.5">4</text>
<text x="233.6" y="149.4">5</text>
<text x="267.6" y="149.4">18</text>
<text x="267.6" y="147.5">19</text>
<text x="267.6" y="145.6">20</text>
<text x="41.7" y="155.9">14</text>
<text x="41.7" y="152.1">94</text>
<text x="46.2" y="153.1">BOOT0</text>
<text x="189" y="150.3">5</text>
<text x="189" y="152.1">6</text>
<text x="192.6" y="151.2">5</text>
<text x="192.6" y="153.1">6</text>
<text x="192.6" y="154.9">7</text>
<text x="233.6" y="151.2">6</text>
<text x="233.6" y="153.1">7</text>
<text x="233.6" y="154.9">8</text>
<text x="267.6" y="154.9">15</text>
<text x="267.6" y="153.1">16</text>
<text x="267.6" y="151.2">17</text>
<text x="46.2" y="156.8">NRST</text>
<text x="233.6" y="156.8">9</text>
<text x="233.6" y="158.7">10</text>
<text x="267.6" y="160.5">12</text>
<text x="267.6" y="158.7">13</text>
<text x="267.6" y="156.8">14</text>
<text x="267.6" y="164.3">10</text>
<text x="267.6" y="162.4">11</text>
<text x="268.4" y="168">8</text>
<text x="268.4" y="166.1">9</text>
<text x="268.4" y="173.6">5</text>
<text x="268.4" y="171.7">6</text>
<text x="268.4" y="169.8">7</text>
<text x="268.4" y="179.2">2</text>
<text x="268.4" y="177.3">3</text>
<text x="268.4" y="175.4">4</text>
<text x="5.3" y="184">D</text>
<text x="268.4" y="181">1</text>
<text x="290.4" y="184">D</text>
<text x="21.7" y="207.1">1</text>
<text x="57.8" y="207.1">2</text>
<text x="93.9" y="207.1">3</text>
<text x="130" y="207.1">4</text>
<text x="166.1" y="207.1">5</text>
<text x="202.2" y="207.1">6</text>
<text x="238.3" y="207.1">7</text>
<text x="274.4" y="207.1">8</text>
</g>
<g font-size="1.7" fill="#000080">
<text x="36.7" y="20.8">TYPEC</text>
<text x="95.2" y="23.4">R4</text>
<text x="115.8" y="20.8">U1</text>
<text x="115.8" y="22.6">1117-3.3V</text>
<text x="257.3" y="21.5">RP6</text>
<text x="57" y="29.9">R5</text>
<text x="95.2" y="27.5">1A</text>
<text x="104.7" y="28">C29</text>
<text x="104.7" y="29.9">106</text>
<text x="134.5" y="28">C3</text>
<text x="134.5" y="29.9">106</text>
<text x="179" y="27.1">LED1</text>
<text x="190.2" y="28">R1</text>
<text x="215.4" y="25.4">SD1</text>
<text x="57" y="34">NC</text>
<text x="179" y="32.1">BLUE</text>
<text x="180" y="35.5">LED2</text>
<text x="190.2" y="32.1">1K</text>
<text x="257.3" y="34">4.7K</text>
<text x="180" y="40.5">BLUE</text>
<text x="191.1" y="36.4">R2</text>
<text x="191.1" y="40.5">1K</text>
<text x="255.4" y="39.2">R16</text>
<text x="42.3" y="45">16pin</text>
<text x="215.4" y="45.9">10PIN</text>
<text x="255.4" y="43.3">10K</text>
<text x="255.4" y="47">10K</text>
<text x="255.6" y="48.7">R17</text>
<text x="44.7" y="64.4">U1B</text>
<text x="146.6" y="72">J1</text>
<text x="182" y="72">J2</text>
<text x="226.7" y="106.3">C5</text>
<text x="236.1" y="106.3">C7</text>
<text x="246.3" y="106.3">C8</text>
<text x="255.6" y="106.3">C9</text>
<text x="226.7" y="108.2">104</text>
<text x="236.1" y="108.2">104</text>
<text x="246.3" y="108.2">104</text>
<text x="255.6" y="108.2">104</text>
<text x="146.6" y="118.6">IDC46P</text>
<text x="182" y="118.6">IDC46P</text>
<text x="30" y="131.6">C18</text>
<text x="29.2" y="137.2">225P</text>
<text x="23.4" y="141.9">C11</text>
<text x="24.4" y="143.8">22P</text>
<text x="137.3" y="143.8">BUTTON</text>
<text x="138.2" y="139.1">SW2</text>
<text x="191.3" y="141">SWD</text>
<text x="232.3" y="139.1">FPC</text>
<text x="262.2" y="141.9">TFT</text>
<text x="23.2" y="148.4">C12</text>
<text x="32.7" y="145.6">X1</text>
<text x="32.7" y="147.5">8MHZ</text>
<text x="138.2" y="146.6">RST</text>
<text x="23.6" y="154.9">R11</text>
<text x="24.2" y="150.3">22P</text>
<text x="137.3" y="151.2">BUTTON</text>
<text x="23.6" y="156.8">10k</text>
<text x="191.3" y="157.7">1X7 SMD</text>
<text x="232.3" y="161.5">FPC10P</text>
<text x="31.8" y="165.2">C19</text>
<text x="33.9" y="168.9">225P</text>
<text x="28.3" y="179.2">NC</text>
<text x="30.1" y="175.4">R7</text>
<text x="29.2" y="181.9">R3</text>
<text x="29.2" y="185.7">0R</text>
<text x="44.7" y="184">STM32F407VET6</text>
<text x="266.8" y="183.8">FPC30PIN</text>
</g>
<g font-size="1.7" fill="#800000">
<text x="57.5" y="22.6">5VIN</text>
<text x="101.8" y="22.6">5V</text>
<text x="138.5" y="22.6">3.3V</text>
<text x="87.5" y="25.4">5VIN</text>
<text x="65.9" y="31.9">5V</text>
<text x="172.8" y="30.1">3.3V</text>
<text x="57.5" y="39.4">5VIN</text>
<text x="33.7" y="70.1">DB3</text>
<text x="33.7" y="68.3">DB2</text>
<text x="139.2" y="75.7">PC12</text>
<text x="139.2" y="73.9">PC11</text>
<text x="139.2" y="77.6">PD2</text>
<text x="175.5" y="77.6">PA9</text>
<text x="175.5" y="75.7">PA1144</text>
<text x="242.8" y="76.7">3.3V</text>
<text x="33.7" y="83.2">DB13 PD8</text>
<text x="139.2" y="79.5">PD3</text>
<text x="139.2" y="81.3">PD5</text>
<text x="139.2" y="83.2">PD7</text>
<text x="175.5" y="81.3">PC7</text>
<text x="175.5" y="79.5">PC9</text>
<text x="175.5" y="83.2">PD1536</text>
<text x="222.2" y="83.2">3.3V</text>
<text x="33.7" y="85">DB14 PD956</text>
<text x="33.7" y="86.9">DB15 PD1057</text>
<text x="139.2" y="85">PB4</text>
<text x="139.2" y="86.9">PB6</text>
<text x="175.5" y="88.8">PD9</text>
<text x="175.5" y="86.9">PD1132</text>
<text x="175.5" y="85">PD1334</text>
<text x="33.7" y="94.4">DB0</text>
<text x="139.2" y="94.4">PE1</text>
<text x="139.2" y="90.7">PB8</text>
<text x="139.2" y="92.5">PB9</text>
<text x="175.5" y="94.4">PB1124</text>
<text x="175.5" y="90.7">PB1528</text>
<text x="175.5" y="92.5">PB1326</text>
<text x="33.7" y="96.2">DB1</text>
<text x="139.2" y="98.1">PE3</text>
<text x="139.2" y="100">PE5</text>
<text x="175.5" y="101.8">PE9</text>
<text x="175.5" y="100">PE1118</text>
<text x="175.5" y="98.1">PE1320</text>
<text x="175.5" y="96.2">PE1522</text>
<text x="223.3" y="100.9">3.3V</text>
<text x="139.2" y="107.4">PA1</text>
<text x="139.2" y="103.7">PC1</text>
<text x="139.2" y="105.6">PC3</text>
<text x="156.9" y="107.4">PA2</text>
<text x="175.5" y="105.6">PB1</text>
<text x="175.5" y="107.4">PC5</text>
<text x="175.5" y="103.7">PE7</text>
<text x="192.3" y="107.4">PB0</text>
<text x="33.9" y="113">DB4</text>
<text x="139.2" y="109.3">PA3</text>
<text x="139.2" y="111.1">PA5</text>
<text x="139.2" y="113">PA7</text>
<text x="156.9" y="111.1">PA6</text>
<text x="156.9" y="113">PC4</text>
<text x="156.9" y="109.3">PA4</text>
<text x="33.9" y="114.9">DB5</text>
<text x="33.9" y="116.7">DB6</text>
<text x="33.9" y="118.6">DB7</text>
<text x="33.9" y="120.5">DB8</text>
<text x="33.9" y="122.3">DB9</text>
<text x="33.9" y="124.2">DB10 PE1344</text>
<text x="33.9" y="126">DB11 PE1445</text>
<text x="33.9" y="127.9">DB12 PE1546</text>
<text x="145.7" y="141">K0</text>
<text x="145.7" y="148.4">RST</text>
<text x="184" y="154.9">3.3V</text>
<text x="221.2" y="155.9">GND</text>
<text x="225" y="153.1">3.3V</text>
<text x="37.5" y="160.5">BAT</text>
<text x="222.8" y="156.8">GND</text>
</g>
<g font-size="1.7" fill="#f00">
<text x="261.5" y="21.7">3.3V</text>
<text x="236.1" y="27.3">CD</text>
<text x="245.6" y="37.5">3.3V</text>
<text x="38.5" y="70.1">PD182</text>
<text x="38.5" y="68.3">PD081</text>
<text x="32" y="72">SDCMD PD283</text>
<text x="38.5" y="73.9">PD384</text>
<text x="38.5" y="75.7">PD485</text>
<text x="38.5" y="77.6">PD586</text>
<text x="176.4" y="73.9">5V 46</text>
<text x="38.5" y="81.3">PD788</text>
<text x="38.3" y="88.8">PD1158</text>
<text x="139.2" y="88.8">BOOT0</text>
<text x="156.9" y="88.8">3.3V</text>
<text x="38.3" y="94.4">PD1461</text>
<text x="38.5" y="90.7">PD1259</text>
<text x="38.5" y="92.5">PD1360</text>
<text x="38.5" y="96.2">PD1562</text>
<text x="38.5" y="100">PE0</text>
<text x="38.5" y="101.8">PE1</text>
<text x="38.5" y="103.7">PE2</text>
<text x="38.5" y="105.6">PE3</text>
<text x="38.5" y="107.4">PE4</text>
<text x="38.5" y="109.3">PE5</text>
<text x="38.5" y="111.1">PE6</text>
<text x="38.5" y="113">PE7</text>
<text x="175.5" y="113">3.3V 4</text>
<text x="175.5" y="111.1">3.3V 6</text>
<text x="175.5" y="109.3">3.3V 8</text>
<text x="38.5" y="114.9">PE8</text>
<text x="38.5" y="116.7">PE9</text>
<text x="38.5" y="118.6">PE1041</text>
<text x="139.2" y="114.9">GND</text>
<text x="156.9" y="114.9">3.3V</text>
<text x="175.5" y="114.9">GND 2</text>
<text x="192.3" y="114.9">GND</text>
<text x="38.5" y="120.5">PE1142</text>
<text x="38.5" y="122.3">PE1243</text>
<text x="32" y="152.1">BOOT0</text>
<text x="36.7" y="155.9">RST</text>
</g>
<g font-size="1.7" fill="#781915">
<text x="52.5" y="29.2">DM</text>
<text x="52.5" y="27.3">DP</text>
<text x="52.5" y="31">DP</text>
<text x="52.5" y="32.9">DM</text>
<text x="173.6" y="37.6">PA8</text>
<text x="33.7" y="77.6">WR</text>
<text x="33.7" y="75.7">RD</text>
<text x="33.7" y="81.3">CS1</text>
<text x="33.7" y="88.8">RS</text>
<text x="33.7" y="90.7">BL</text>
<text x="274.3" y="129.8">RST</text>
<text x="274.3" y="128">WR</text>
<text x="274.3" y="126.1">CS</text>
<text x="274.3" y="131.7">DB1</text>
<text x="274.3" y="133.5">DB3</text>
<text x="274.3" y="135.4">DB5</text>
<text x="274.3" y="137.3">DB7</text>
<text x="183" y="142.9">RST</text>
<text x="224.9" y="142.9">LCD-DC</text>
<text x="224.9" y="141">LCD-BL</text>
<text x="274.3" y="139.1">DB9</text>
<text x="274.3" y="141">DB11</text>
<text x="274.3" y="142.9">DB13</text>
<text x="183" y="146.6">JTMS</text>
<text x="183" y="144.7">JTCK</text>
<text x="224.9" y="144.7">LCD-SDA</text>
<text x="224.9" y="146.6">LCD-SCL</text>
<text x="224.9" y="148.5">LCD-CS</text>
<text x="274.3" y="146.6">BL</text>
<text x="274.3" y="148.5">TMISO</text>
<text x="274.3" y="144.7">DB15</text>
<text x="183" y="150.3">PA9</text>
<text x="183" y="152.2">PA10</text>
<text x="274.3" y="150.3">TPEN</text>
<text x="274.3" y="152.2">TCS</text>
<text x="274.3" y="155.9">TMOSI</text>
<text x="274.3" y="154.1">3.3V</text>
<text x="274.3" y="159.6">GND</text>
<text x="274.3" y="161.5">3.3V</text>
<text x="274.3" y="157.8">TCK</text>
<text x="274.3" y="163.4">RS</text>
<text x="274.3" y="165.2">RD</text>
<text x="274.3" y="167.1">DB0</text>
<text x="274.3" y="169">DB2</text>
<text x="274.3" y="170.8">DB4</text>
<text x="274.3" y="172.7">DB6</text>
<text x="274.3" y="174.5">DB8</text>
<text x="274.3" y="176.4">DB10</text>
<text x="274.3" y="178.3">DB12</text>
<text x="274.3" y="180.1">DB14</text>
</g>
<g font-size="1.7" fill="#da2467">
<text x="236.1" y="29.1">SDIOD1</text>
<text x="236.1" y="31">SDIOD0</text>
<text x="236.1" y="34.7">SDIOCLK</text>
<text x="236.1" y="40.3">SDIOD3</text>
<text x="236.1" y="38.5">SDCMD</text>
<text x="236.1" y="42.2">SDIOD2</text>
<text x="33.7" y="79.5">TPEN PD687</text>
<text x="220" y="80.4">TMISO</text>
<text x="220.2" y="78.5">FCS</text>
<text x="246.1" y="82.3">TCK</text>
<text x="246.1" y="84.1">TMOSI</text>
<text x="139.2" y="101.8">PC13</text>
<text x="192.3" y="113">JTMS</text>
<text x="192.3" y="111.1">JTCK</text>
<text x="42.5" y="159.6">6</text>
<text x="46.2" y="160.5">VBAT</text>
<text x="41.7" y="167">49</text>
<text x="46.2" y="168">VSS1</text>
<text x="41.7" y="172.6">27</text>
<text x="41.7" y="170.8">99</text>
<text x="41.7" y="168.9">74</text>
<text x="46.2" y="173.6">VSS4</text>
<text x="46.2" y="171.7">VSS3</text>
<text x="46.2" y="169.8">VSS2</text>
<text x="41.7" y="178.2">20</text>
<text x="41.7" y="176.4">19</text>
<text x="41.7" y="174.5">10</text>
<text x="46.2" y="179.2">VRED-</text>
<text x="46.2" y="177.3">VSSA</text>
<text x="46.2" y="175.4">VSS5</text>
<text x="21.9" y="183.8">3.3V</text>
</g>
<g font-size="1.7" fill="#00f">
<text x="230.5" y="77.6">U2</text>
<text x="232.3" y="86.9">W25Q16/32</text>
</g>
<text font-size="1.7" fill="#11037f" x="192.3" y="109.3">RST</text>
</svg>
